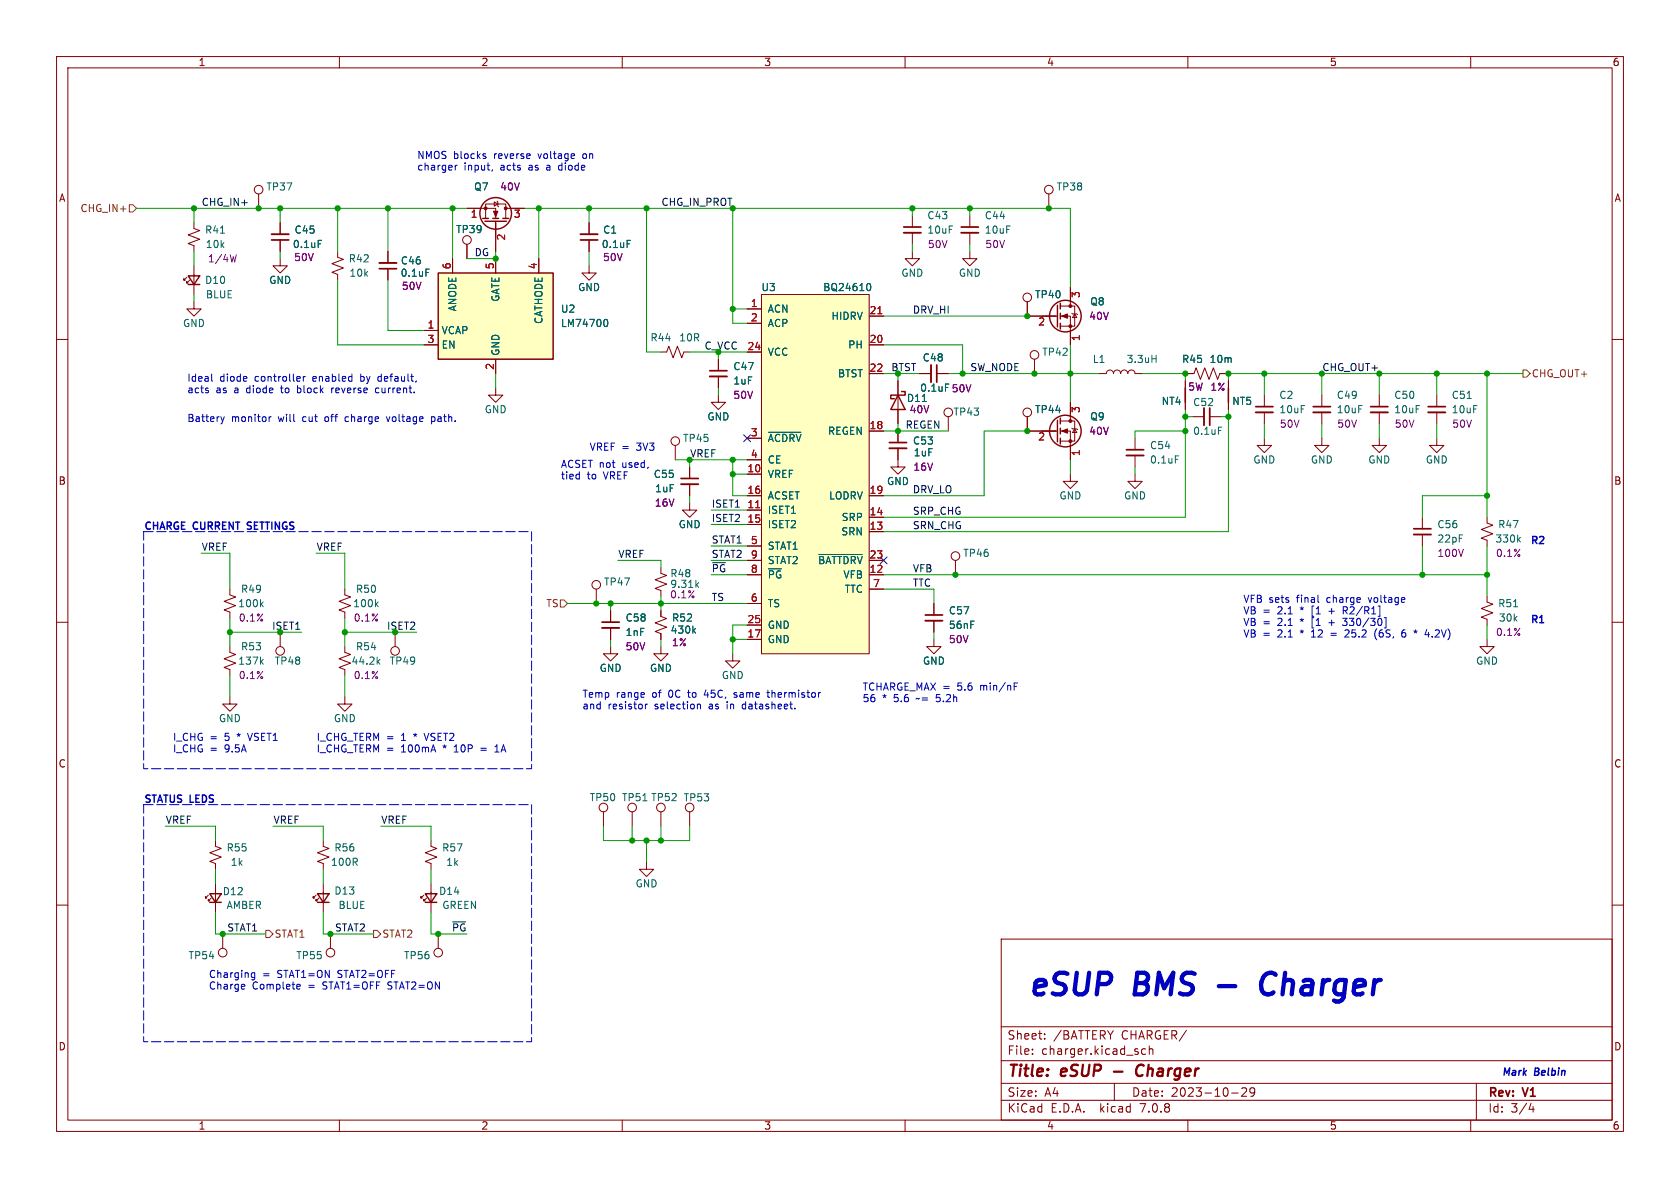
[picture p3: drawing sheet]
<svg xmlns="http://www.w3.org/2000/svg" width="297mm" height="210mm" viewBox="0 0 297 210" stroke-linecap="round" stroke-linejoin="round" font-family="sans-serif">
<g fill="none" stroke="#840000" stroke-width=".18">
<path d="M10 10h277v190h-277zM12 12h273v186h-273zM60 10v2M110 10v2M160 10v2M210 10v2M260 10v2M34.3 39.4v1l1 .4-2 .7 2 .8-2 .8 1 .3v1.1M45.7 34.3v2.5M49.5 39.4v2M82.5 36.8h5.1v1.8M85.9 38.6v-2.5h3.5v2.5"/>
<path d="M87.4 35.7l.6 .4-.6 .3zM87.6 39.1v5.4M87.9 35.6l.1 .1v.7l.1 .2M89.4 36.8h3.3M104.1 39.4v2M161.3 38.1v2M171.4 38.1v2M185.4 34.3v2.5M10 60h2M33 49l-.5 .5v-.2v.2h.3M33.5 49.5l-.5 .5v-.2v.2h.3M34.3 53.3v1.3h1.3l-1.3 1.3-1.3-1.3h1.3"/>
<path d="M34.3 47v5.1M49.5 45.7v1.3h1.3l-1.3 1.3-1.2-1.3h1.2M49.5 42.4v2.1M59.7 44.5v1l1 .3-2 .8 2 .8-2 .7 1 .4v1M68.6 44.5v2M68.6 47.5v2M74.9 58.4h2.6M80 45.7v2.6M82.5 43.2v2.5M87.6 45.7v2.6M95.2 45.7v2.6M104.1 47v1.3h1.3l-1.3 1.2-1.2-1.2h1.2"/>
<path d="M104.1 42.4v2.1M132.1 54.6h2.5M132.1 57.2h2.5M134.6 52.1h19.1v63.5h-19.1zM153.7 55.9h2.5M161.3 44.5v1.2h1.3l-1.3 1.3-1.3-1.3h1.3M161.3 41.1v2.1M171.4 44.5v1.2h1.3l-1.3 1.3-1.2-1.3h1.2M171.4 41.1v2.1M181.6 53.3v2.6h5.3M187.5 55.9h1.7v5.1M187.5 54.1h2.5v3.6h-2.5"/>
<path d="M189.2 50.8v3.3M189.5 55.4l.1 .1h.8l.1 .1M190 55.5l.4 .6h-.8zM285 60h2M74.9 61h2.6M87.6 68.6v1.3h1.3l-1.3 1.2-1.2-1.2h1.2M87.6 63.5v2.5M116.8 62.2h1.1l.3-1 .8 2 .8-2 .7 2 .4-1h1M119.4 78.7v2.6M127 69.9v1.2h1.3l-1.3 1.3-1.3-1.3h1.3M127 63.5v2M127 66.5v2.1"/>
<path d="M132.1 62.2h2.5M132.1 77.5h2.5M153.7 76.2h2.5M153.7 61h2.5M153.7 66h2.5M158.7 79.2v3.4h1.3l-1.3 1.2-1.2-1.2h1.2M158.7 67.3v7.6M158.7 76.2v2M162.6 66h2M165.6 66h2M167.6 73.7v2.5M181.6 73.7v2.5h5.3"/>
<path d="M182.9 63.5v2.5M187.5 76.2h1.7v5.1M187.5 74.4h2.5v3.6h-2.5M189.2 71.1v3.3M189.5 75.7l.1 .1h.8l.1 .1M190 75.8l.4 .7h-.8zM194.3 66h1.3a.64 .64 0 0 1 .6-.6 .64 .64 0 0 1 .6 .6 .64 .64 0 0 1 .7-.6 .64 .64 0 0 1 .6 .6 .64 .64 0 0 1 .7-.6 .64 .64 0 0 1 .6 .6 .64 .64 0 0 1 .6-.6 .64 .64 0 0 1 .7 .6h1.2M200.7 77.5v2M209.5 66h1.6l.4-1 .7 2.1 .8-2.1 .7 2.1 .8-2.1 .8 2.1 .3-1.1h1.6M209.5 67.3v5.1M210.8 73.7h2.1M213.9 73.7h2"/>
<path d="M217.2 67.3v5.1M223.5 77.5v1.2h1.3l-1.3 1.3-1.3-1.3h1.3M223.5 69.9v2M223.5 72.9v2M233.7 77.5v1.2h1.2l-1.2 1.3-1.3-1.3h1.3M233.7 69.9v2M233.7 72.9v2M243.8 77.5v1.2h1.3l-1.3 1.3-1.2-1.3h1.2M243.8 69.9v2M243.8 72.9v2M254 77.5v1.2h1.3l-1.3 1.3-1.3-1.3h1.3M254 69.9v2"/>
<path d="M254 72.9v2M121.9 88.9v1.3h-1.3l1.3 1.2 1.3-1.2h-1.3M121.9 82.6v2M121.9 85.6v2M132.1 83.8h2.5M132.1 90.2h2.5M132.1 92.7h2.5M132.1 87.6h2.5M132.1 99.1h2.5M132.1 81.3h2.5M132.1 96.5h2.5M153.7 94h2.5"/>
<path d="M153.7 91.4h2.5M153.7 87.6h2.5M153.7 99.1h2.5M168.9 99.1v2.5M189.2 83.8v1.3h1.3l-1.3 1.3-1.2-1.3h1.2M200.7 83.8v1.3h1.2l-1.2 1.3-1.3-1.3h1.3M200.7 80.5v2.1M251.5 91.4v2.1M251.5 94.5v2M262.9 91.4v1.1l1 .3-2 .8 2 .8-2 .7 1 .4v1M10 110h2M40.6 114.3v1l1.1 .4-2.1 .8 2.1 .7-2.1 .8 1 .4v1"/>
<path d="M40.6 104.1v1.1l1.1 .3-2.1 .8 2.1 .8-2.1 .7 1 .4v1M49.5 111.8v2.5M61 114.3v1l1 .4-2.1 .8 2.1 .7-2.1 .8 1.1 .4v1M61 104.1v1.1l1 .3-2.1 .8 2.1 .8-2.1 .7 1.1 .4v1M69.8 111.8v2.5M105.4 104.1v2.6M107.9 114.3v1.3h1.3l-1.3 1.2-1.2-1.2h1.2M107.9 108v2M107.9 111v2M116.8 108v1l1.1 .3-2.1 .8 2.1 .8-2.1 .7 1 .4v1M116.8 114.3v1.3h1.3l-1.3 1.2-1.2-1.2h1.2M116.8 100.3v1l1.1 .4-2.1 .8 2.1 .8-2.1 .7 1 .4v1"/>
<path d="M129.5 115.6v1.2h1.3l-1.3 1.3-1.2-1.3h1.2M132.1 101.6h2.5M132.1 113h2.5M132.1 110.5h2.5M132.1 106.7h2.5M153.7 101.6h2.5M153.7 104.1h2.5M165.1 113v1.3h1.3l-1.3 1.3-1.3-1.3h1.3M165.1 106.7v2M165.1 109.7v2.1M262.9 105.4v1l1 .4-2 .8 2 .7-2 .8 1 .4v1M262.9 113v1.3h1.3l-1.3 1.3-1.3-1.3h1.3"/>
<path d="M285 110h2M40.6 123.2v1.3h1.3l-1.3 1.2-1.2-1.2h1.2M61 123.2v1.3h1.2l-1.2 1.2-1.3-1.2h1.3M10 160h2M36.8 158.2l-.5 .6v-.3v.3h.3M37.3 158.8l-.5 .5v-.3v.3h.3M38.1 148.6v1l1 .4-2 .7 2 .8-2 .8 1 .4v1M38.1 156.2v5.1M55.9 158.2l-.5 .6v-.3v.3h.2M56.4 158.8l-.5 .5v-.3v.3h.2M57.1 148.6v1l1.1 .4-2.1 .7 2.1 .8-2.1 .8 1 .4v1M57.1 156.2v5.1"/>
<path d="M74.9 158.2l-.5 .6v-.3v.3h.3M75.4 158.8l-.5 .5v-.3v.3h.3M76.2 148.6v1l1 .4-2 .7 2 .8-2 .8 1 .4v1M76.2 156.2v5.1M106.7 143.5v2.6M111.8 143.5v2.6M114.3 152.4v1.3h1.3l-1.3 1.2-1.3-1.2h1.3M116.8 143.5v2.6M121.9 143.5v2.6M285 160h2M39.4 165.1v2.5M58.4 165.1v2.5"/>
<path d="M77.5 165.1v2.5M177 166h108v32h-108zM60 198v2M110 198v2M160 198v2M177 194.5h108M177 191.5h108M177 187.5h108M177 181.5h108M182.5 186.3v.1M182.5 185.5v.1M184.7 183.6v.1"/>
<path d="M184.7 182.8v.1M197 191.5v3M202.5 185.5l-.4-.1-.3 .3v.4l.2 .2h.5M203.2 185.5l.2-.1 .3 .1 .1 .9M203.2 184.9v1.5M210 198v2M217.7 193.2h1.2M219.5 192.4l.6-.1 .2 .1 .1 .3-.9 1.1h.9M221.8 192.9l-.3 .3h-.3l-.2-.3 .1-.5 .4-.1 .2 .1a.99 .99 0 0 1-.3 1.4h-.3M260 198v2M261 191.5v6.5M270.7 195l-.4 1.1h.9"/>
<path d="M271 195.6v1"/>
<circle cx="45.7" cy="33.5" r=".76"/>
<circle cx="185.4" cy="33.5" r=".76"/>
<circle cx="82.5" cy="42.4" r=".76"/>
<circle cx="181.6" cy="52.6" r=".76"/>
<circle cx="119.4" cy="78" r=".76"/>
<circle cx="167.6" cy="72.9" r=".76"/>
<circle cx="181.6" cy="72.9" r=".76"/>
<circle cx="182.9" cy="62.7" r=".76"/>
<circle cx="168.9" cy="98.3" r=".76"/>
<circle cx="49.5" cy="115.1" r=".76"/>
<circle cx="69.8" cy="115.1" r=".76"/>
<circle cx="105.4" cy="103.4" r=".76"/>
<circle cx="106.7" cy="142.7" r=".76"/>
<circle cx="111.8" cy="142.7" r=".76"/>
<circle cx="116.8" cy="142.7" r=".76"/>
<circle cx="121.9" cy="142.7" r=".76"/>
<circle cx="39.4" cy="168.4" r=".76"/>
<circle cx="58.4" cy="168.4" r=".76"/>
<circle cx="77.5" cy="168.4" r=".76"/>
</g>
<path d="M196.9 189.4h1.5M201.8 188.2a1.13 1.13 0 0 0-.9 .7 1.13 1.13 0 0 0 .2 1.2l.3 .1 .5-.1" fill="none" stroke="#840000" stroke-width=".4"/>
<g fill="none" stroke="#840000" stroke-width=".33">
<path d="M48 41.4h3.1M67.1 46.5h3M102.6 41.4h3.1M159.8 41.1h3M169.9 41.1h3.1M125.5 66.5h3M157.2 79.2h3.1M164.6 64.5v3.1M212.9 72.1v3.1M222 72.9h3M232.2 72.9h3M242.3 72.9h3.1"/>
<path d="M252.5 72.9h3M120.4 85.6h3M199.1 80.5h3.1M249.9 94.5h3.1M106.4 111h3.1M163.6 109.7h3"/>
</g>
<g fill="none" stroke="#840000" stroke-width=".3">
<path d="M48 42.4h3.1M67.1 47.5h3M102.6 42.4h3.1M159.8 40.1h3M169.9 40.1h3.1M125.5 65.5h3M157.2 78.2h3.1M165.6 64.5v3.1M199.1 79.5h3.1M213.9 72.1v3.1M222 71.9h3M232.2 71.9h3"/>
<path d="M242.3 71.9h3.1M252.5 71.9h3M120.4 84.6h3M249.9 93.5h3.1M106.4 110h3.1M163.6 108.7h3"/>
</g>
<g fill="none" stroke="#840000" stroke-width=".25">
<path d="M85.3 38.6h1.1M85.7 39.1h3.8M87.1 38.6h1M88.9 38.6h1M33.3 48.8h2l-1 1.5zM33.3 50.3h2M77.5 48.3h20.3v15.2h-20.3zM186.9 54v3.8M187.5 53.6v1M187.5 55.4v1M187.5 57.2v1M158.7 69.9l1.3 2.5h-2.5z"/>
<path d="M159.4 69.2h.6v.7h-2.5v.6h.6M186.9 74.3v3.8M187.5 73.9v1M187.5 75.7v1M187.5 77.5v1M209.5 68.6v2.5M217.2 68.6v2.5M37.1 158h2l-1 1.5zM37.1 159.5h2M56.1 158h2.1l-1.1 1.5zM56.1 159.5h2.1M75.2 158h2l-1 1.5z"/>
<path d="M75.2 159.5h2"/>
<circle cx="87.6" cy="37.7" r="2.79"/>
<circle cx="188.3" cy="55.9" r="2.79"/>
<circle cx="188.3" cy="76.2" r="2.79"/>
</g>
<g fill="#840000" stroke="#840000" stroke-width=".18">
<path d="M187.7 55.9l1-.4v.8z"/>
<path d="M187.7 76.2l1-.4v.8z"/>
<path d="M87.2 37.3h.8l-.4 1.1z"/>
<circle cx="189.2" cy="57.7" r=".25"/>
<circle cx="189.2" cy="54.1" r=".25"/>
<circle cx="189.2" cy="78" r=".25"/>
<circle cx="189.2" cy="74.4" r=".25"/>
<circle cx="85.9" cy="36.8" r=".25"/>
<circle cx="89.4" cy="36.8" r=".25"/>
</g>
<g fill="#ffffc2" stroke="#ffffc2" stroke-width=".18">
<path d="M134.6 52.1h19.1v63.5h-19.1z"/>
<path d="M77.5 48.3h20.3v15.2h-20.3z"/>
</g>
<path d="M155.2 55.5h.7M133.6 89.8h.7" fill="none" stroke="#a90000" stroke-width=".18"/>
<g fill="none" stroke="#006464" stroke-width=".18">
<path d="M39 41.2h.7M56.3 42.5h.6M75.3 47.6h.6M106.9 56.5h.1a.68 .68 0 0 1 .5 .6 .68 .68 0 0 1-.5 .6h-.1M110.9 42.5h.6M153.4 50.2l.1-.1a.68 .68 0 0 1 .5 .6 .68 .68 0 0 1-.5 .7l-.1-.1M135.9 76.4h5.7M163.1 71h.7M203.7 63.4h.7M204.4 62.8v1.3M215.4 75.5h.6M259.4 70.4h.7"/>
<path d="M144.8 98h7.6M207.8 80.6h.6M268.4 95.3l.4 .5M268.8 95l-.5 .5M46.2 116.9l.3 .5M46.2 106.8l.3 .5M46.5 116.6l-.4 .5M46.5 106.4l-.4 .5M66.5 106.8l.4 .5M66.8 116.9l.4 .5M66.9 106.4l-.5 .5M67.2 116.6l-.5 .5"/>
<path d="M122.6 111.4l.4 .5M123 111.1l-.5 .5M123.1 103.4l.4 .4M123.5 103l-.5 .5M267.6 107.3h.7"/>
</g>
<path d="M41.8 45l-.3 1.3-.3-.9" fill="none" stroke="#840084" stroke-width=".18"/>
<path d="M22.9 36.2h.6l.6 .6-.6 .7h-.6zM269.2 65.4h.7l.6 .6-.6 .7h-.7zM99.1 106h.6l.6 .7-.6 .6h-.6zM47 164.5h.6l.7 .6-.7 .6h-.6zM66 164.5h.7l.6 .6-.6 .6h-.7z" fill="none" stroke="#725600" stroke-width=".18"/>
<g fill="none" stroke="#0000c2" stroke-width=".18">
<path d="M80.5 29.2v.9M80.8 29.2l-.3 .3M85.6 27.6l.3 .1v.1l-.2 .2h-.2M85.6 27.2h.3M87.1 30l-.2 .2M98.9 29.3l-.2 .2 .2 .5M36.8 69.1v.3M37.4 66.1v1.1l.2 .2M39 73.7l.3 .8M39.3 74.5l-.1 .4M39.7 73.7l-.4 .8M47.6 73.7v.8"/>
<path d="M47.9 73.7l-.3 .2M52.6 68.2v1.2M52.6 69.4h.1M52.7 68.6l-.1 .1M53 66.6l.1 .2-.6 .2M53.6 66.5v.9M54 66.5l-.4 .3M58.6 68.6v.8M59 68.6l-.4 .2M61.2 73.7l-.2 .2v.4l.2 .2M66.9 66.6l-.1 .2 .1 .5M67 68.7l-.4-.1-.2 .2 .1 .6h.5"/>
<path d="M68.3 73.7l.3 .8 .3-.8M76.3 73.7h.4l.1 .1M76.3 73.7v1.2M76.8 74.4l-.1 .1h-.4M231.8 112.6h.8M232 111.6l-.2 .1M233.1 106.4l.1 .1M234.9 108h1M234.9 110.1h1M235.3 112h1M235.3 112.3h1M237.3 109.3h.8l-.4 .5h.2"/>
<path d="M237.3 110.5l.6 .1M237.5 107.3v1.2M237.5 107.9h.5M237.8 107.9l.4 .6M238.4 111.9l-.7 .7h.8M243.2 111.5a1.48 1.48 0 0 0 .2 1.6M244.7 109.2h.3v1.8M248.4 111.3l-.3 .1a.86 .86 0 0 0 0 1.2l.4-.1v-.4l-.2-.3h-.2l-.3 .3M43.8 129.6l.4 1.3M75 129.6l.4 1.3M80.3 132.9h.7M80.4 132h-.1"/>
<path d="M85 132.3h1M85 132.6h1M87.5 132.9h.7M87.5 132l.4-.3v1.2M114.1 124.5v.8M114.5 124.5l-.4 .2M123.3 124.6l.2-.1h.3v.8M124.8 121.9l-.3 .9h.8M129.8 123.2l.3 .1M130.1 122.4l-.3 .2v.2h.3M131.3 124.5l-.1 .2 .1 .6M135.6 122.4h.5"/>
<path d="M135.7 122v1.1l.4 .2M179.3 121.3h.4M179.3 120.7h.6M43.1 174l.2 .3-.6 .1M43.2 174.8h-.1M44.5 172.7l.2 .1 .3-.1M45 172v1.1M45 172h-.3l-.2 .1M52.7 174l.3 .1 .1 .2-.6 .1M53 174.8h-.3"/>
</g>
<path d="M43.7 93.5l.2 .1M43.8 92.4v.4" fill="none" stroke="#0000c2" stroke-width=".25"/>
<path d="M215.5 174.3h2.9M224.8 172a1.92 1.92 0 0 0-1.9 2.1 1.32 1.32 0 0 0 .5 1.5 1.32 1.32 0 0 0 1.5 0" fill="none" stroke="#0000c2" stroke-width=".76"/>
<path d="M25.4 94h68.6v41.9h-68.6v-41.9M25.4 142.2h68.6v42h-68.6v-42" fill="none" stroke="#0000c2" stroke-width=".18" stroke-dasharray="1.7 .6"/>
<g fill="none" stroke="#009600" stroke-width=".18">
<path d="M24.1 36.8h58.4M34.3 36.8v2.6M49.5 36.8v2.6M59.7 36.8v7.7M68.6 36.8v7.7M80 36.8v8.9M92.7 36.8h96.5v14M95.2 36.8v8.9M104.1 36.8v2.6M114.3 36.8v25.4h2.5M129.5 36.8v20.4h2.6M161.3 36.8v1.3"/>
<path d="M171.4 36.8v1.3M34.3 44.5v2.5M34.3 52.1v1.2M49.5 44.5v1.2M59.7 49.5v11.5h15.2M68.6 49.5v8.9h6.3M87.6 44.5v1.2h-5.1M104.1 44.5v2.5M129.5 54.6h2.6M156.2 55.9h25.4M161.3 43.2v1.3M171.4 43.2v1.3"/>
<path d="M87.6 66v2.6M121.9 62.2h10.2M127 62.2v1.3M127 68.6v1.3M156.2 66h6.4M156.2 76.2h11.4M156.2 61h14v5M158.7 66v1.3M158.7 74.9v1.3M167.6 66h26.7M181.6 76.2h-7.6v11.4h-17.8M189.2 61v10.1"/>
<path d="M201.9 66h7.6v1.3M209.5 72.4v19h-53.3M209.5 73.7h1.3M209.5 76.2h-8.8v1.3M215.9 73.7h1.3M217.2 72.4v21.6h-61M223.5 66v3.9M223.5 74.9v2.6M233.7 66v3.9M233.7 74.9v2.6M243.8 66v3.9M243.8 74.9v2.6"/>
<path d="M254 66v3.9M254 74.9v2.6M262.9 66v25.4M269.2 66h-52v1.3M35.6 97.8h5v6.3M55.9 97.8h5.1v6.3M109.2 99.1h7.6v1.2M119.4 81.3h12.7M121.9 81.3v1.3M121.9 87.6v1.3M125.7 99.1h6.4M125.7 96.5h6.4"/>
<path d="M125.7 90.2h6.4M125.7 92.7h6.4M129.5 81.3v6.3h2.6M129.5 83.8h2.6M189.2 81.3v2.5M200.7 82.6v1.2M251.5 96.5v5.1M262.9 87.6h-11.4v3.8M262.9 96.5v8.9M40.6 109.2v5.1M40.6 119.4v3.8M40.6 111.8h12.7"/>
<path d="M61 109.2v5.1M61 119.4v3.8M61 111.8h12.7M100.3 106.7h31.8M107.9 106.7v1.3M107.9 113v1.3M116.8 105.4v2.6M116.8 113v1.3M125.7 101.6h6.4M129.5 113h2.6M132.1 110.5h-2.6v5.1M156.2 101.6h106.7"/>
<path d="M156.2 104.1h8.9v2.6M165.1 111.8v1.2M262.9 110.5v2.5M29.2 146.1h8.9v2.5M38.1 153.7v2.5M48.3 146.1h8.8v2.5M57.1 153.7v2.5M67.3 146.1h8.9v2.5M76.2 153.7v2.5M106.7 146.1v2.5h15.2v-2.5M111.8 146.1v2.5M114.3 148.6v3.8"/>
<path d="M116.8 146.1v2.5M38.1 161.3v3.8h8.9M57.1 161.3v3.8h8.9M76.2 161.3v3.8h6.3"/>
</g>
<path d="M131.5 76.9l1.2 1.2M132.7 76.9l-1.2 1.2M155.6 98.5l1.2 1.2M156.8 98.5l-1.2 1.2" fill="none" stroke="#000084" stroke-width=".18"/>
<g fill="#009600" stroke="#009600" stroke-width=".18">
<circle cx="45.7" cy="36.8" r=".46"/>
<circle cx="49.5" cy="36.8" r=".46"/>
<circle cx="34.3" cy="36.8" r=".46"/>
<circle cx="49.5" cy="111.8" r=".46"/>
<circle cx="61" cy="111.8" r=".46"/>
<circle cx="40.6" cy="111.8" r=".46"/>
<circle cx="116.8" cy="106.7" r=".46"/>
<circle cx="107.9" cy="106.7" r=".46"/>
<circle cx="105.4" cy="106.7" r=".46"/>
<circle cx="129.5" cy="113" r=".46"/>
<circle cx="129.5" cy="54.6" r=".46"/>
<circle cx="185.4" cy="36.8" r=".46"/>
<circle cx="114.3" cy="36.8" r=".46"/>
<circle cx="129.5" cy="83.8" r=".46"/>
<circle cx="171.4" cy="36.8" r=".46"/>
<circle cx="161.3" cy="36.8" r=".46"/>
<circle cx="129.5" cy="81.3" r=".46"/>
<circle cx="121.9" cy="81.3" r=".46"/>
<circle cx="39.4" cy="165.1" r=".46"/>
<circle cx="58.4" cy="165.1" r=".46"/>
<circle cx="116.8" cy="148.6" r=".46"/>
<circle cx="114.3" cy="148.6" r=".46"/>
<circle cx="69.8" cy="111.8" r=".46"/>
<circle cx="111.8" cy="148.6" r=".46"/>
<circle cx="77.5" cy="165.1" r=".46"/>
<circle cx="59.7" cy="36.8" r=".46"/>
<circle cx="68.6" cy="36.8" r=".46"/>
<circle cx="87.6" cy="45.7" r=".46"/>
<circle cx="80" cy="36.8" r=".46"/>
<circle cx="104.1" cy="36.8" r=".46"/>
<circle cx="95.2" cy="36.8" r=".46"/>
<circle cx="168.9" cy="101.6" r=".46"/>
<circle cx="209.5" cy="73.7" r=".46"/>
<circle cx="209.5" cy="66" r=".46"/>
<circle cx="209.5" cy="76.2" r=".46"/>
<circle cx="254" cy="66" r=".46"/>
<circle cx="262.9" cy="66" r=".46"/>
<circle cx="262.9" cy="87.6" r=".46"/>
<circle cx="262.9" cy="101.6" r=".46"/>
<circle cx="251.5" cy="101.6" r=".46"/>
<circle cx="182.9" cy="66" r=".46"/>
<circle cx="170.2" cy="66" r=".46"/>
<circle cx="158.7" cy="76.2" r=".46"/>
<circle cx="158.7" cy="66" r=".46"/>
<circle cx="181.6" cy="76.2" r=".46"/>
<circle cx="189.2" cy="66" r=".46"/>
<circle cx="181.6" cy="55.9" r=".46"/>
<circle cx="223.5" cy="66" r=".46"/>
<circle cx="217.2" cy="66" r=".46"/>
<circle cx="217.2" cy="73.7" r=".46"/>
<circle cx="243.8" cy="66" r=".46"/>
</g>
<g font-size="5.3" fill="#0000c2">
<text x="181.6" y="176.3">eSUP</text>
<text x="200.7" y="176.3">BMS</text>
<text x="226.1" y="176.3">Charger</text>
</g>
<g font-size="2.8" fill="#840000">
<text x="178" y="190.9">Title:</text>
<text x="187.7" y="190.9">eSUP</text>
<text x="202.5" y="190.9">Charger</text>
</g>
<g font-size="2.1" fill="#840000">
<text x="178" y="184">Sheet:</text>
<text x="186.2" y="184">/BATTERY</text>
<text x="198.3" y="184">CHARGER/</text>
<text x="178" y="186.7">File:</text>
<text x="184.1" y="186.7">charger.kicad_sch</text>
<text x="178" y="196.9">KiCad</text>
<text x="178" y="194.1">Size:</text>
<text x="184.7" y="194.1">A4</text>
<text x="185.7" y="196.9">E.D.A.</text>
<text x="194.6" y="196.9">kicad</text>
<text x="200" y="194.1">Date:</text>
<text x="201.8" y="196.9">7.0.8</text>
<text x="207" y="194.1">2023-10-29</text>
<text x="263" y="194.3">Rev:</text>
<text x="263" y="196.9">Id:</text>
<text x="267.1" y="196.9">3/4</text>
<text x="269.4" y="194.3">V1</text>
</g>
<g font-size="1.8" fill="#840000">
<text x="35" y="11.9">1</text>
<text x="85" y="11.9">2</text>
<text x="135" y="11.9">3</text>
<text x="185" y="11.9">4</text>
<text x="235" y="11.9">5</text>
<text x="285" y="11.9">6</text>
<text x="10.3" y="35.9">A</text>
<text x="285.3" y="35.9">A</text>
<text x="10.3" y="85.9">B</text>
<text x="285.3" y="85.9">B</text>
<text x="10.3" y="135.9">C</text>
<text x="285.3" y="135.9">C</text>
<text x="10.3" y="185.9">D</text>
<text x="285.3" y="185.9">D</text>
<text x="35" y="199.9">1</text>
<text x="85" y="199.9">2</text>
<text x="135" y="199.9">3</text>
<text x="185" y="199.9">4</text>
<text x="235" y="199.9">5</text>
<text x="285" y="199.9">6</text>
</g>
<g font-size="1.8" fill="#0000c2">
<text x="73.7" y="28.2">NMOS blocks</text>
<text x="87.4" y="28.2">reverse</text>
<text x="95.4" y="28.2">voltage</text>
<text x="103.5" y="28.2">on</text>
<text x="73.7" y="30.2">charger</text>
<text x="82" y="30.2">input,</text>
<text x="88.6" y="30.2">acts</text>
<text x="93.7" y="30.2">as</text>
<text x="97.1" y="30.2">a</text>
<text x="99.4" y="30.2">diode</text>
<text x="33" y="67.6">Ideal</text>
<text x="33" y="69.6">acts</text>
<text x="38.2" y="69.6">as</text>
<text x="38.8" y="67.6">diode</text>
<text x="41.5" y="69.6">a</text>
<text x="43.8" y="69.6">diode</text>
<text x="45.2" y="67.6">controller</text>
<text x="50.2" y="69.6">to</text>
<text x="53.2" y="69.6">block</text>
<text x="55.6" y="67.6">enabled</text>
<text x="59.5" y="69.6">reverse</text>
<text x="64.2" y="67.6">by</text>
<text x="67.5" y="69.6">current.</text>
<text x="67.5" y="67.6">default,</text>
<text x="33" y="74.7">Battery</text>
<text x="40.9" y="74.7">monitor</text>
<text x="49.3" y="74.7">will</text>
<text x="53.8" y="74.7">cut</text>
<text x="57.9" y="74.7">off</text>
<text x="61.7" y="74.7">charge</text>
<text x="69.3" y="74.7">voltage</text>
<text x="77.3" y="74.7">path.</text>
<text x="99.1" y="82.8">ACSET not</text>
<text x="104.1" y="79.8">VREF =</text>
<text x="110.1" y="82.8">used,</text>
<text x="112.7" y="79.8">3V3</text>
<text x="99.1" y="84.8">tied</text>
<text x="103.8" y="84.8">to</text>
<text x="106.8" y="84.8">VREF</text>
<text x="25.4" y="93.7">CHARGE CURRENT</text>
<text x="44.3" y="93.7">SETTINGS</text>
<text x="270.5" y="96.3">R2</text>
<text x="219.7" y="106.6">VFB sets</text>
<text x="229.4" y="106.6">final</text>
<text x="234.8" y="106.6">charge</text>
<text x="242.4" y="106.6">voltage</text>
<text x="219.7" y="108.7">VB =</text>
<text x="219.7" y="110.7">VB =</text>
<text x="219.7" y="112.8">VB =</text>
<text x="226" y="108.7">2.1</text>
<text x="226" y="110.7">2.1</text>
<text x="226" y="112.8">2.1</text>
<text x="230.2" y="108.7">*</text>
<text x="230.2" y="110.7">*</text>
<text x="230.2" y="112.8">*</text>
<text x="232.3" y="108.7">[1</text>
<text x="232.3" y="110.7">[1</text>
<text x="232.3" y="112.8">12</text>
<text x="235.5" y="108.7">+</text>
<text x="235.5" y="110.7">+</text>
<text x="238.3" y="108.7">R2/R1]</text>
<text x="238.3" y="110.7">330/30]</text>
<text x="238.6" y="112.8">25.2</text>
<text x="244.1" y="112.8">(6S,</text>
<text x="249.1" y="112.8">6</text>
<text x="251.5" y="112.8">*</text>
<text x="253.6" y="112.8">4.2V)</text>
<text x="270.5" y="110.2">R1</text>
<text x="102.9" y="123.4">Temp</text>
<text x="102.9" y="125.5">and</text>
<text x="107.5" y="125.5">resistor</text>
<text x="108.9" y="123.4">range</text>
<text x="115.4" y="123.4">of</text>
<text x="115.9" y="125.5">selection</text>
<text x="118.5" y="123.4">0C</text>
<text x="122.1" y="123.4">to</text>
<text x="125.2" y="123.4">45C,</text>
<text x="125.6" y="125.5">as</text>
<text x="129" y="125.5">in</text>
<text x="130.6" y="123.4">same</text>
<text x="131.9" y="125.5">datasheet.</text>
<text x="136.8" y="123.4">thermistor</text>
<text x="152.4" y="122.2">TCHARGE_MAX =</text>
<text x="152.4" y="124.2">56</text>
<text x="156" y="124.2">*</text>
<text x="158.1" y="124.2">5.6</text>
<text x="162.3" y="124.2">~=</text>
<text x="166" y="124.2">5.2h</text>
<text x="169.4" y="122.2">5.6</text>
<text x="173.6" y="122.2">min/nF</text>
<text x="30.5" y="131.1">I_CHG =</text>
<text x="39.8" y="131.1">5</text>
<text x="42.2" y="131.1">*</text>
<text x="44.4" y="131.1">VSET1</text>
<text x="55.9" y="131.1">I_CHG_TERM =</text>
<text x="71" y="131.1">1</text>
<text x="73.4" y="131.1">*</text>
<text x="75.6" y="131.1">VSET2</text>
<text x="30.5" y="133.1">I_CHG =</text>
<text x="39.8" y="133.1">9.5A</text>
<text x="55.9" y="133.1">I_CHG_TERM =</text>
<text x="71" y="133.1">100mA</text>
<text x="78.6" y="133.1">*</text>
<text x="80.8" y="133.1">10P</text>
<text x="88.4" y="133.1">1A</text>
<text x="25.4" y="142">STATUS LEDS</text>
<text x="36.8" y="173">Charging</text>
<text x="46.4" y="173">=</text>
<text x="49.2" y="173">STAT1=ON</text>
<text x="60" y="173">STAT2=OFF</text>
<text x="36.8" y="175">Charge</text>
<text x="44.6" y="175">Complete</text>
<text x="54.6" y="175">=</text>
<text x="57.3" y="175">STAT1=OFF</text>
<text x="69" y="175">STAT2=ON</text>
<text x="265.4" y="190.2">Mark</text>
<text x="271.3" y="190.2">Belbin</text>
</g>
<g font-size="1.8" fill="#006464">
<text x="47" y="33.9">TP37</text>
<text x="83.7" y="33.9">Q7</text>
<text x="186.7" y="33.9">TP38</text>
<text x="36.2" y="41.5">R41</text>
<text x="52" y="41.5">C45</text>
<text x="80.5" y="41.4">TP39</text>
<text x="106.5" y="41.5">C1</text>
<text x="163.8" y="39">C43</text>
<text x="163.8" y="41.5">10uF</text>
<text x="174" y="39">C44</text>
<text x="174" y="41.5">10uF</text>
<text x="36.3" y="44">10k</text>
<text x="51.7" y="44">0.1uF</text>
<text x="61.6" y="46.6">R42</text>
<text x="70.8" y="47">C46</text>
<text x="106.3" y="44">0.1uF</text>
<text x="36.2" y="50.4">D10</text>
<text x="36.3" y="52.9">BLUE</text>
<text x="47.5" y="50.4">GND</text>
<text x="61.7" y="49.1">10k</text>
<text x="70.7" y="49.1">0.1uF</text>
<text x="88.5" y="53.4" transform="rotate(-90 88.5 53.4)">GATE</text>
<text x="102.1" y="51.7">GND</text>
<text x="134.5" y="51.7">U3</text>
<text x="145.4" y="51.7">BQ24610</text>
<text x="159.3" y="49.1">GND</text>
<text x="169.4" y="49.1">GND</text>
<text x="182.9" y="52.9">TP40</text>
<text x="32.3" y="58">GND</text>
<text x="78" y="59.3">VCAP</text>
<text x="80.9" y="55.1" transform="rotate(-90 80.9 55.1)">ANODE</text>
<text x="96.1" y="57.4" transform="rotate(-90 96.1 57.4)">CATHODE</text>
<text x="99.1" y="55.5">U2</text>
<text x="99.1" y="58">LM74700</text>
<text x="135.6" y="55.5">ACN</text>
<text x="135.6" y="58">ACP</text>
<text x="146.9" y="56.7">HIDRV</text>
<text x="192.6" y="54.2">Q8</text>
<text x="78" y="61.8">EN</text>
<text x="88.5" y="63" transform="rotate(-90 88.5 63)">GND</text>
<text x="114.9" y="60.6">R44</text>
<text x="120" y="60.6">10R</text>
<text x="129.5" y="65.6">C47</text>
<text x="135.6" y="63.1">VCC</text>
<text x="149.9" y="61.8">PH</text>
<text x="163" y="64.1">C48</text>
<text x="184.2" y="63.1">TP42</text>
<text x="193.1" y="64.4">L1</text>
<text x="199.1" y="64.4">3.3uH</text>
<text x="208.9" y="64.4">R45</text>
<text x="213.7" y="64.4">10m</text>
<text x="129.5" y="68.2">1uF</text>
<text x="148" y="66.9">BTST</text>
<text x="205.3" y="71.8">NT4</text>
<text x="210.8" y="72">C52</text>
<text x="217.7" y="71.8">NT5</text>
<text x="226.1" y="70.7">C2</text>
<text x="236.2" y="70.7">C49</text>
<text x="246.4" y="70.7">C50</text>
<text x="256.6" y="70.7">C51</text>
<text x="85.6" y="73.3">GND</text>
<text x="125" y="74.5">GND</text>
<text x="146.3" y="77.1">REGEN</text>
<text x="168.5" y="73.7">TP43</text>
<text x="182.9" y="73.3">TP44</text>
<text x="192.6" y="74.5">Q9</text>
<text x="210.8" y="77.1">0.1uF</text>
<text x="226.1" y="73.3">10uF</text>
<text x="236.2" y="73.3">10uF</text>
<text x="246.4" y="73.3">10uF</text>
<text x="256.6" y="73.3">10uF</text>
<text x="120.7" y="78.3">TP45</text>
<text x="135.6" y="78.3">~{ACDRV}</text>
<text x="135.6" y="82.1">CE</text>
<text x="161.3" y="78.8">C53</text>
<text x="161.4" y="80.9">1uF</text>
<text x="203.2" y="79.6">C54</text>
<text x="203.2" y="82.1">0.1uF</text>
<text x="221.5" y="82.1">GND</text>
<text x="231.6" y="82.1">GND</text>
<text x="241.8" y="82.1">GND</text>
<text x="252" y="82.1">GND</text>
<text x="115.5" y="84.7">C55</text>
<text x="115.7" y="87.2">1uF</text>
<text x="135.6" y="84.7">VREF</text>
<text x="135.6" y="88.5">ACSET</text>
<text x="146.5" y="88.5">LODRV</text>
<text x="156.7" y="86">GND</text>
<text x="187.2" y="88.5">GND</text>
<text x="198.6" y="88.5">GND</text>
<text x="119.9" y="93.6">GND</text>
<text x="135.6" y="91">ISET1</text>
<text x="135.6" y="93.6">ISET2</text>
<text x="148.6" y="94.8">SRN</text>
<text x="148.7" y="92.3">SRP</text>
<text x="254" y="93.6">C56</text>
<text x="264.8" y="93.6">R47</text>
<text x="135.6" y="97.4">STAT1</text>
<text x="135.6" y="99.9">STAT2</text>
<text x="144.5" y="99.9">~{BATTDRV}</text>
<text x="170.2" y="98.7">TP46</text>
<text x="254" y="96.1">22pF</text>
<text x="264.3" y="96.1">330k</text>
<text x="42" y="107.5">100k</text>
<text x="42.5" y="105">R49</text>
<text x="62.3" y="107.5">100k</text>
<text x="62.8" y="105">R50</text>
<text x="106.7" y="103.7">TP47</text>
<text x="118.4" y="104.1">9.31k</text>
<text x="118.4" y="102.2">R48</text>
<text x="135.6" y="107.5">TS</text>
<text x="135.6" y="102.5">~{PG}</text>
<text x="149" y="102.5">VFB</text>
<text x="149.2" y="105">TTC</text>
<text x="264.8" y="107.5">R51</text>
<text x="110.5" y="112.6">1nF</text>
<text x="110.5" y="110.1">C58</text>
<text x="118.5" y="112.2">430k</text>
<text x="118.7" y="110.1">R52</text>
<text x="135.6" y="113.9">GND</text>
<text x="135.6" y="111.4">GND</text>
<text x="167.6" y="108.8">C57</text>
<text x="167.6" y="111.4">56nF</text>
<text x="264.9" y="110.1">30k</text>
<text x="42" y="117.7">137k</text>
<text x="42.5" y="115.2">R53</text>
<text x="48.5" y="117.7">TP48</text>
<text x="62" y="117.7">44.2k</text>
<text x="62.8" y="115.2">R54</text>
<text x="68.8" y="117.7">TP49</text>
<text x="105.9" y="119">GND</text>
<text x="114.8" y="119">GND</text>
<text x="163.1" y="117.7">GND</text>
<text x="260.9" y="117.7">GND</text>
<text x="127.5" y="120.2">GND</text>
<text x="38.6" y="127.9">GND</text>
<text x="58.9" y="127.9">GND</text>
<text x="104.1" y="141.8">TP50</text>
<text x="109.9" y="141.8">TP51 TP52</text>
<text x="120.8" y="141.9">TP53</text>
<text x="40" y="150.7">R55</text>
<text x="40.7" y="153.3">1k</text>
<text x="58.4" y="153.3">100R</text>
<text x="59" y="150.7">R56</text>
<text x="78.1" y="150.7">R57</text>
<text x="78.8" y="153.3">1k</text>
<text x="39.3" y="158.4">D12</text>
<text x="40" y="160.9">AMBER</text>
<text x="59" y="158.3">D13</text>
<text x="59.7" y="160.9">BLUE</text>
<text x="77.5" y="158.4">D14</text>
<text x="78.1" y="160.9">GREEN</text>
<text x="112.3" y="157.1">GND</text>
<text x="33.2" y="169.8">TP54</text>
<text x="52.3" y="169.8">TP55</text>
<text x="71.3" y="169.8">TP56</text>
</g>
<g font-size="1.8" fill="#840084">
<text x="88.3" y="33.9">40V</text>
<text x="36.7" y="46.6">1/4W</text>
<text x="51.9" y="46.4">50V</text>
<text x="106.5" y="46.4">50V</text>
<text x="163.9" y="44.1">50V</text>
<text x="174.1" y="44.1">50V</text>
<text x="70.9" y="51.4">50V</text>
<text x="192.5" y="56.7">40V</text>
<text x="129.5" y="70.7">50V</text>
<text x="160.2" y="71.3">D11</text>
<text x="162.6" y="69.4">0.1uF 50V</text>
<text x="210" y="69.2">5W</text>
<text x="213.9" y="69.3">1%</text>
<text x="160.7" y="73.3">40V</text>
<text x="192.5" y="77.1">40V</text>
<text x="226.2" y="75.8">50V</text>
<text x="236.3" y="75.8">50V</text>
<text x="246.5" y="75.8">50V</text>
<text x="256.6" y="75.8">50V</text>
<text x="161.4" y="83.4">16V</text>
<text x="115.7" y="89.8">16V</text>
<text x="254" y="98.7">100V</text>
<text x="264.4" y="98.7">0.1%</text>
<text x="118.4" y="106">0.1%</text>
<text x="42.1" y="110.1">0.1%</text>
<text x="62.4" y="110.1">0.1%</text>
<text x="167.6" y="113.9">50V</text>
<text x="264.4" y="112.6">0.1%</text>
<text x="110.5" y="115.2">50V</text>
<text x="118.7" y="114.4">1%</text>
<text x="42.1" y="120.2">0.1%</text>
<text x="62.4" y="120.2">0.1%</text>
</g>
<g font-size="1.8" fill="#725600">
<text x="14.1" y="37.7">CHG_IN+</text>
<text x="270.7" y="66.9">CHG_OUT+</text>
<text x="96.5" y="107.5">TS</text>
<text x="48.5" y="166">STAT1</text>
<text x="67.5" y="166">STAT2</text>
</g>
<g font-size="1.8" fill="#0f0f0f">
<text x="35.6" y="36.5">CHG_IN+</text>
<text x="83.8" y="45.4">DG</text>
<text x="161.3" y="55.5">DRV_HI</text>
<text x="157.5" y="65.7">BTST</text>
<text x="171.4" y="65.7">SW_NODE</text>
<text x="160" y="75.9">REGEN</text>
<text x="121.9" y="80.9">VREF</text>
<text x="125.7" y="89.8">ISET1</text>
<text x="161.3" y="87.3">DRV_LO</text>
<text x="125.7" y="92.4">ISET2</text>
<text x="161.3" y="93.6">SRN_CHG</text>
<text x="161.3" y="91.1">SRP_CHG</text>
<text x="35.6" y="97.4">VREF</text>
<text x="55.9" y="97.4">VREF</text>
<text x="109.2" y="98.7">VREF</text>
<text x="125.7" y="96.2">STAT1</text>
<text x="125.7" y="98.7">STAT2</text>
<text x="125.7" y="101.3">~{PG}</text>
<text x="161.3" y="101.3">VFB</text>
<text x="125.7" y="106.3">TS</text>
<text x="161.3" y="103.8">TTC</text>
<text x="48" y="111.4">ISET1</text>
<text x="68.3" y="111.4">ISET2</text>
<text x="29.2" y="145.7">VREF</text>
<text x="48.3" y="145.7">VREF</text>
<text x="67.3" y="145.7">VREF</text>
<text x="40.1" y="164.8">STAT1</text>
<text x="59.1" y="164.8">STAT2</text>
<text x="79.8" y="164.8">~{PG}</text>
</g>
<g font-size="1.8" fill="#a90000">
<text x="83.1" y="38.8">1</text>
<text x="90.7" y="38.8">3</text>
<text x="79.8" y="47.7" transform="rotate(-90 79.8 47.7)">6</text>
<text x="87.4" y="47.7" transform="rotate(-90 87.4 47.7)">5</text>
<text x="89.6" y="42.6" transform="rotate(-90 89.6 42.6)">2</text>
<text x="95" y="47.7" transform="rotate(-90 95 47.7)">4</text>
<text x="191.2" y="52.8" transform="rotate(-90 191.2 52.8)">3</text>
<text x="75.5" y="58.2">1</text>
<text x="132.6" y="54.4">1</text>
<text x="132.6" y="56.9">2</text>
<text x="153.6" y="55.6">21</text>
<text x="183.4" y="57.9">2</text>
<text x="75.5" y="60.7">3</text>
<text x="87.4" y="65.5" transform="rotate(-90 87.4 65.5)">2</text>
<text x="132" y="62">24</text>
<text x="153.6" y="60.7">20</text>
<text x="153.6" y="65.8">22</text>
<text x="191.2" y="60.4" transform="rotate(-90 191.2 60.4)">1</text>
<text x="132.6" y="77.2">3</text>
<text x="153.6" y="75.9">18</text>
<text x="191.2" y="73.1" transform="rotate(-90 191.2 73.1)">3</text>
<text x="132" y="83.6">10</text>
<text x="132.6" y="81">4</text>
<text x="183.4" y="78.2">2</text>
<text x="191.2" y="80.7" transform="rotate(-90 191.2 80.7)">1</text>
<text x="132" y="89.9">11</text>
<text x="132" y="87.4">16</text>
<text x="153.6" y="87.4">19</text>
<text x="132" y="92.5">15</text>
<text x="153.6" y="93.7">13</text>
<text x="153.6" y="91.2">14</text>
<text x="132.6" y="96.3">5</text>
<text x="132.6" y="101.3">8</text>
<text x="132.6" y="98.8">9</text>
<text x="153.6" y="101.3">12</text>
<text x="153.6" y="98.8">23</text>
<text x="132.6" y="106.4">6</text>
<text x="154.2" y="103.9">7</text>
<text x="132" y="112.8">17</text>
<text x="132" y="110.2">25</text>
</g>
<g font-size="1.8" fill="#009600">
<text x="116.8" y="36.5">CHG_IN_PROT</text>
<text x="124.5" y="61.9">C_VCC</text>
<text x="233.7" y="65.7">CHG_OUT+</text>
</g>
</svg>
